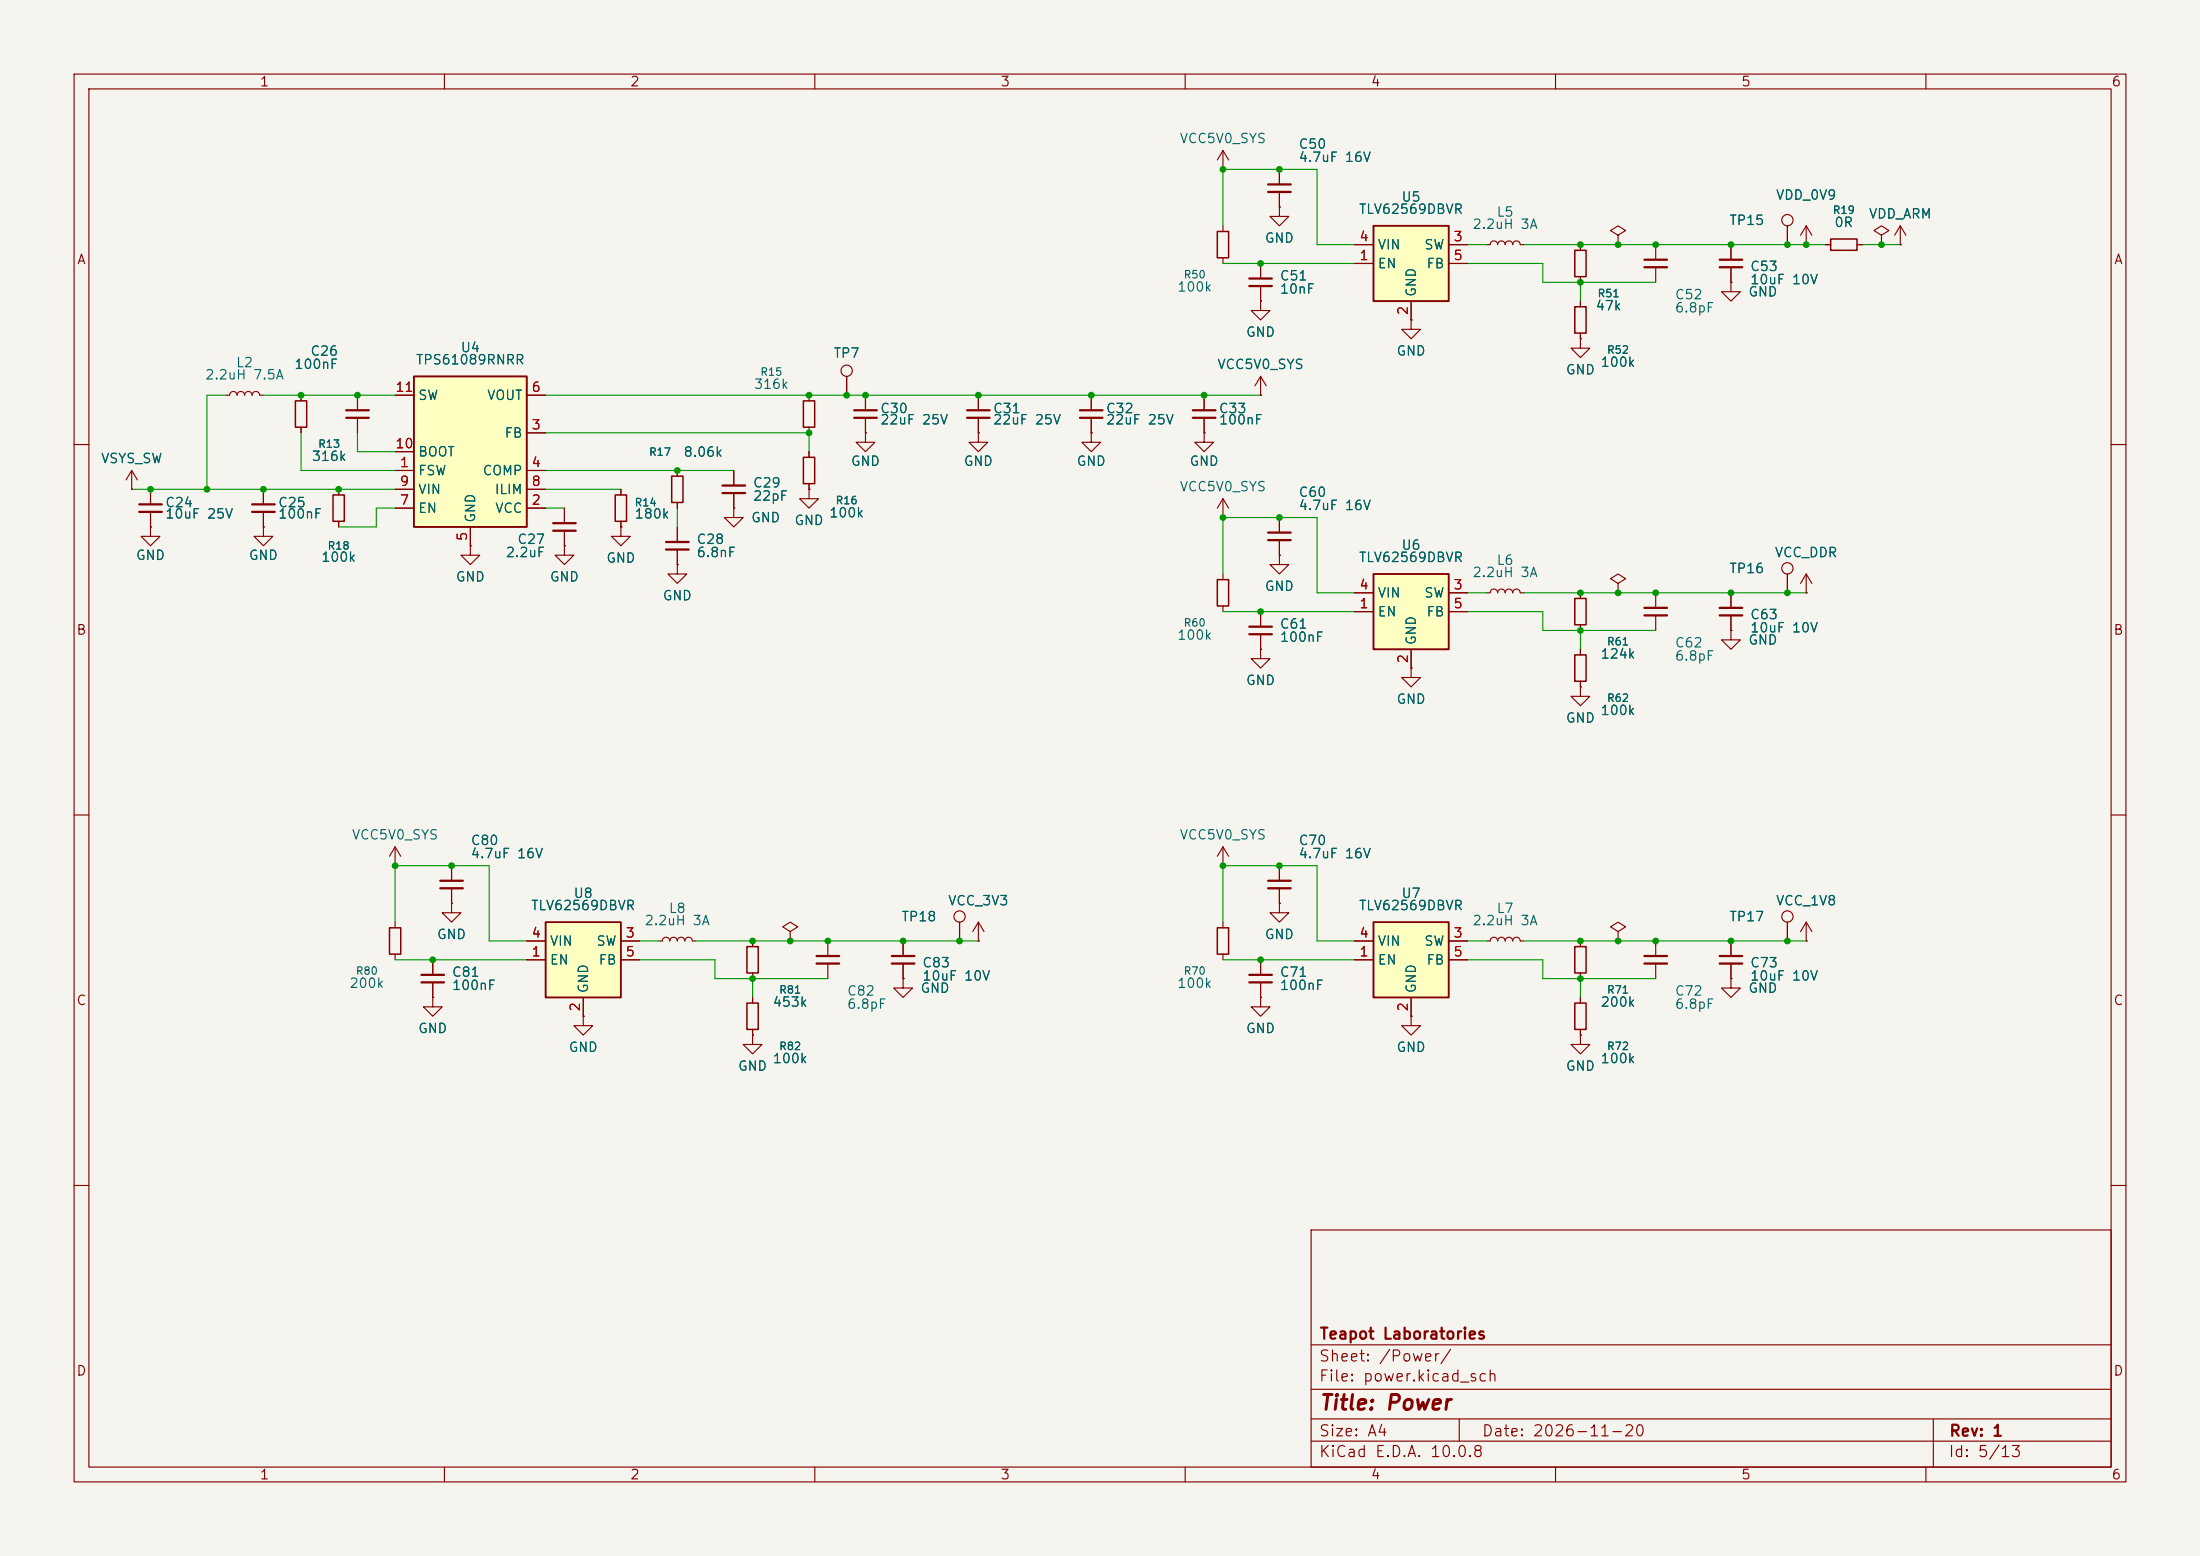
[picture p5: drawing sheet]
<svg xmlns="http://www.w3.org/2000/svg" width="297mm" height="210mm" viewBox="0 0 297 210" stroke-linecap="round" stroke-linejoin="round" font-family="sans-serif">
<path d="M0 0h297v210h-297z" fill="#f5f4ef" stroke="#f5f4ef" stroke-width=".14"/>
<g fill="none" stroke="#840000" stroke-width=".15">
<path d="M10 10h277v190h-277zM12 12h273v186h-273zM60 10v2M110 10v2M160 10v2M210 10v2M260 10v2M116.8 53.3v2.1M116.8 56.4v2M132.1 58.4v1.3h1.2l-1.2 1.3-1.3-1.3h1.3M132.1 58.4h.1M132.1 53.3v2.1"/>
<path d="M132.1 56.4v2M10 60h2M76.2 73.7v1.2h1.3l-1.3 1.3-1.3-1.3h1.3M76.2 73.7h.1M285 60h2M190.5 90.2v1.2h1.3l-1.3 1.3-1.3-1.3h1.3M190.5 90.2h.1M213.4 92.7v1.3h1.2l-1.2 1.3-1.3-1.3h1.3M213.4 92.7h.1M213.4 80v.8M213.4 84.3v.8M10 110h2"/>
<path d="M285 110h2M101.6 139.7v1.3h1.3l-1.3 1.2-1.3-1.2h1.3M101.6 139.7h.1M101.6 127v.8M101.6 131.3v.8M101.6 134.6v.8M101.6 138.9v.8M106.7 125.7l1-.6-1-.6-1 .6 1 .6v1.3M106.7 127h.1M190.5 137.2v1.2h1.3l-1.3 1.3-1.3-1.3h1.3M190.5 137.2h.1M200.7 127h.5a.51 .51 0 0 1 .5-.5 .51 .51 0 0 1 .5 .5 .51 .51 0 0 1 .5-.5 .51 .51 0 0 1 .5 .5 .51 .51 0 0 1 .5-.5 .51 .51 0 0 1 .5 .5 .51 .51 0 0 1 .5-.5 .51 .51 0 0 1 .5 .5h.5"/>
<path d="M10 160h2M177 166h108v32h-108zM285 160h2M60 198v2M110 198v2M160 198v2M177 194.5h108M177 191.5h108M177 187.5h108M177 181.5h108M197 191.5v3M210 198v2"/>
<path d="M260 198v2M261 191.5v6.5"/>
</g>
<path d="M212.6 80.8h1.5v3.5h-1.5zM100.8 135.4h1.6v3.5h-1.6zM100.8 127.8h1.6v3.5h-1.6z" fill="none" stroke="#840000" stroke-width=".2"/>
<path d="M115.3 55.4h3.1M115.3 56.4h3.1M130.6 55.4h3M130.6 56.4h3" fill="none" stroke="#840000" stroke-width=".3"/>
<path d="M185.4 124.5h10.2v10.1h-10.2z" fill="#ffffc2"/>
<path d="M185.4 124.5h10.2v10.1h-10.2z" fill="none" stroke="#840000" stroke-width=".25"/>
<g fill="none" stroke="#840000" stroke-width=".15">
<path d="M165.1 30.5v.7M165.1 34.8v.8M170.2 35.6v2M170.2 38.6v2M200.7 33h.5a.51 .51 0 0 1 .5-.5 .51 .51 0 0 1 .5 .5 .51 .51 0 0 1 .5-.5 .51 .51 0 0 1 .5 .5 .51 .51 0 0 1 .5-.5 .51 .51 0 0 1 .5 .5 .51 .51 0 0 1 .5-.5 .51 .51 0 0 1 .5 .5h.5M116.8 58.4v1.3h1.3l-1.3 1.3-1.2-1.3h1.2M116.8 58.4h.1M162.6 53.3v2.1M162.6 56.4v2M170.2 40.6v1.3h1.2l-1.2 1.3-1.3-1.3h1.3M170.2 40.6h.1M190.5 43.2v1.3h1.3l-1.3 1.2-1.3-1.2h1.3"/>
<path d="M190.5 43.2h.1M99.1 68.6v1.3h1.2l-1.2 1.2-1.3-1.2h1.3M99.1 68.6h.1M99.1 63.5v2M99.1 66.5v2.1M165.1 77.5v.7M218.4 78.7l1.1-.6-1.1-.6-1 .6 1 .6v1.3M165.1 81.8v.8M213.4 87.6v.8M213.4 91.9v.8M218.4 80h.1M233.7 85.1v1.3h1.2l-1.2 1.2-1.3-1.2h1.3"/>
<path d="M233.7 85.1h.1M78.7 137.2v1.2h1.3l-1.3 1.3-1.2-1.3h1.2M78.7 137.2h.1M182.9 129.5h2.5M182.9 127h2.5M190.5 134.6v2.6M195.6 129.5h2.5M195.6 127h2.5M213.4 139.7v1.3h1.2l-1.2 1.2-1.3-1.2h1.3M213.4 139.7h.1M213.4 134.6v.8M213.4 138.9v.8"/>
<path d="M218.4 125.7l1.1-.6-1.1-.6-1 .6 1 .6v1.3M218.4 127h.1M223.5 127v2M223.5 130v2.1M233.7 132.1v1.3h1.2l-1.2 1.2-1.3-1.2h1.3M233.7 132.1h.1M233.7 127v2M233.7 130v2.1M241.3 124.5v2.5M243.8 127h.1M243.8 124.5l-.7 1.2M243.8 124.5l.8 1.2"/>
<path d="M243.8 124.5v2.5"/>
<circle cx="241.3" cy="123.7" r=".76"/>
</g>
<path d="M164.3 31.2h1.6v3.6h-1.6zM164.3 78.2h1.6v3.6h-1.6zM212.6 88.4h1.5v3.5h-1.5zM212.6 135.4h1.5v3.5h-1.5z" fill="none" stroke="#840000" stroke-width=".2"/>
<path d="M168.7 37.6h3M168.7 38.6h3M161 55.4h3.1M161 56.4h3.1M97.5 65.5h3.1M97.5 66.5h3.1M222 129h3M222 130h3M232.2 129h3M232.2 130h3" fill="none" stroke="#840000" stroke-width=".3"/>
<path d="M185.4 30.5h10.2v10.1h-10.2z" fill="#ffffc2"/>
<path d="M185.4 30.5h10.2v10.1h-10.2z" fill="none" stroke="#840000" stroke-width=".25"/>
<g fill="none" stroke="#840000" stroke-width=".15">
<path d="M165.1 22.9h.1M165.1 20.3l-.8 1.3M165.1 20.3l.8 1.3M165.1 20.3v2.6M172.7 27.9v1.3h1.3l-1.3 1.3-1.3-1.3h1.3M172.7 27.9h.1M172.7 22.9v2M172.7 25.9v2M182.9 35.6h2.5M182.9 33h2.5M195.6 35.6h2.5M195.6 33h2.5"/>
<path d="M162.6 58.4v1.3h1.2l-1.2 1.3-1.3-1.3h1.3M162.6 58.4h.1M170.2 53.3h.1M170.2 50.8l-.8 1.3M170.2 50.8l.7 1.3M170.2 50.8v2.5M190.5 40.6v2.6M165.1 69.9h.1M165.1 67.3v2.6M165.1 67.3l-.8 1.3M165.1 67.3l.8 1.3M172.7 74.9v1.3h1.3l-1.3 1.3-1.3-1.3h1.3"/>
<path d="M172.7 74.9h.1M172.7 69.9v2M172.7 72.9v2M170.2 87.6v1.3h1.2l-1.2 1.3-1.3-1.3h1.3M170.2 87.6h.1M170.2 82.6v2M170.2 85.6v2M53.3 116.8h.1M53.3 114.3v2.5M53.3 114.3l-.7 1.3M53.3 114.3l.8 1.3M61 116.8v2.1"/>
<path d="M61 119.9v2M53.3 124.5v.7M53.3 128.8v.7M58.4 134.6v1.3h1.3l-1.3 1.3-1.3-1.3h1.3M58.4 134.6h.1M213.4 127v.8M213.4 131.3v.8"/>
</g>
<path d="M171.2 24.9h3M171.2 25.9h3M171.2 71.9h3M171.2 72.9h3M168.7 84.6h3M168.7 85.6h3M59.4 118.9h3.1M59.4 119.9h3.1" fill="none" stroke="#840000" stroke-width=".3"/>
<path d="M52.6 125.2h1.5v3.6h-1.5zM212.6 127.8h1.5v3.5h-1.5z" fill="none" stroke="#840000" stroke-width=".2"/>
<path d="M185.4 77.5h10.2v10.1h-10.2z" fill="#ffffc2"/>
<path d="M185.4 77.5h10.2v10.1h-10.2z" fill="none" stroke="#840000" stroke-width=".25"/>
<path d="M182.9 82.6h2.5M182.9 80h2.5M190.5 87.6v2.6M195.6 82.6h2.5M195.6 80h2.5M58.4 129.5v2.1M58.4 132.6v2M61 121.9v1.3h1.2l-1.2 1.3-1.3-1.3h1.3M61 121.9h.1M88.9 127h.5a.51 .51 0 0 1 .5-.5 .51 .51 0 0 1 .5 .5 .51 .51 0 0 1 .5-.5 .51 .51 0 0 1 .5 .5 .51 .51 0 0 1 .5-.5 .51 .51 0 0 1 .6 .5 .51 .51 0 0 1 .5-.5 .51 .51 0 0 1 .5 .5h.5" fill="none" stroke="#840000" stroke-width=".15"/>
<path d="M56.9 131.6h3M56.9 132.6h3" fill="none" stroke="#840000" stroke-width=".3"/>
<path d="M73.7 124.5h10.1v10.1h-10.1z" fill="#ffffc2"/>
<path d="M73.7 124.5h10.1v10.1h-10.1z" fill="none" stroke="#840000" stroke-width=".25"/>
<g fill="none" stroke="#840000" stroke-width=".15">
<path d="M30.5 53.3h.5a.51 .51 0 0 1 .5-.5 .51 .51 0 0 1 .5 .5 .51 .51 0 0 1 .5-.5 .51 .51 0 0 1 .5 .5 .51 .51 0 0 1 .5-.5 .51 .51 0 0 1 .5 .5 .51 .51 0 0 1 .5-.5 .51 .51 0 0 1 .6 .5h.5M40.6 53.3v.8M40.6 57.7v.7M48.3 53.3v2.1M48.3 56.4v2M17.8 66h.1M17.8 63.5l-.8 1.3M17.8 63.5l.7 1.3M17.8 63.5v2.5M20.3 71.1v1.3h1.3l-1.3 1.3-1.3-1.3h1.3M20.3 71.1h.1M20.3 66v2.1"/>
<path d="M20.3 69.1v2M35.6 71.1v1.3h1.2l-1.2 1.3-1.3-1.3h1.3M35.6 71.1h.1M35.6 66v2.1M35.6 69.1v2M45.7 66v.8M45.7 70.4v.7M83.8 71.1v1.3h1.3l-1.3 1.3-1.3-1.3h1.3M83.8 71.1h.1M83.8 66v.8M83.8 70.4v.7M91.4 76.2v1.3h1.3l-1.3 1.2-1.2-1.2h1.2"/>
<path d="M91.4 76.2h.1M91.4 63.5v.8M91.4 67.8v.8M91.4 71.1v2.1M91.4 74.2v2M200.7 80h.5a.51 .51 0 0 1 .5-.5 .51 .51 0 0 1 .5 .5 .51 .51 0 0 1 .5-.5 .51 .51 0 0 1 .5 .5 .51 .51 0 0 1 .5-.5 .51 .51 0 0 1 .5 .5 .51 .51 0 0 1 .5-.5 .51 .51 0 0 1 .5 .5h.5M223.5 80v2M223.5 83.1v2M165.1 116.8h.1M165.1 114.3v2.5M165.1 114.3l-.8 1.3M165.1 114.3l.8 1.3"/>
<path d="M71.1 129.5h2.6M71.1 127h2.6M78.7 134.6v2.6M83.8 129.5h2.6M83.8 127h2.6M121.9 132.1v1.3h1.3l-1.3 1.2-1.3-1.2h1.3M121.9 132.1h.1M121.9 127v2M121.9 130v2.1M129.5 124.5v2.5M132.1 127h.1M132.1 124.5l-.8 1.2"/>
<path d="M132.1 124.5l.7 1.2M132.1 124.5v2.5M165.1 124.5v.7M165.1 128.8v.7"/>
<circle cx="129.5" cy="123.7" r=".76"/>
</g>
<path d="M39.9 54.1h1.5v3.6h-1.5zM45 66.8h1.5v3.6h-1.5zM83.1 66.8h1.5v3.6h-1.5zM90.7 64.3h1.5v3.5h-1.5zM164.3 125.2h1.6v3.6h-1.6z" fill="none" stroke="#840000" stroke-width=".2"/>
<path d="M46.7 55.4h3.1M46.7 56.4h3.1M18.8 68.1h3M18.8 69.1h3M34 68.1h3.1M34 69.1h3.1M89.9 73.2h3.1M89.9 74.2h3.1M222 82h3M222 83.1h3M120.4 129h3M120.4 130h3" fill="none" stroke="#840000" stroke-width=".3"/>
<path d="M55.9 50.8h15.2v20.3h-15.2z" fill="#ffffc2"/>
<path d="M55.9 50.8h15.2v20.3h-15.2z" fill="none" stroke="#840000" stroke-width=".25"/>
<g fill="none" stroke="#840000" stroke-width=".15">
<path d="M170.2 35.6v2M170.2 38.6v2M172.7 27.9h.1M172.7 22.9v2M172.7 25.9v2M182.9 33h2.5M182.9 35.6h2.5M195.6 33h2.5M195.6 35.6h2.5M213.4 33v.8M213.4 37.3v.8M218.4 31.8l1.1-.7-1.1-.6-1 .6 1 .7v1.2"/>
<path d="M218.4 33h.1M223.5 33v2.1M223.5 36.1v2M233.7 38.1v1.3h1.2l-1.2 1.2-1.3-1.2h1.3M233.7 38.1h.1M233.7 33v2.1M233.7 36.1v2M241.3 30.5v2.5M243.8 33h.1M243.8 30.5v2.5M243.8 30.5l-.7 1.3M243.8 30.5l.8 1.3"/>
<path d="M246.4 33h.7M250.7 33h.8M254 31.8l1-.7-1-.6-1 .6 1 .7v1.2M254 33h.1M256.5 33h.1M256.5 30.5l-.7 1.3M256.5 30.5l.8 1.3M256.5 30.5v2.5M40.6 53.3v.8M40.6 57.7v.7M48.3 53.3v2.1M48.3 56.4v2"/>
<path d="M53.3 53.3h2.6M71.1 58.4h2.6M71.1 53.3h2.6M109.2 53.3v.8M109.2 57.7v.7M114.3 50.8v2.5M116.8 58.4h.1M116.8 53.3v2.1M116.8 56.4v2M132.1 58.4h.1M132.1 53.3v2.1M132.1 56.4v2"/>
<path d="M147.3 58.4v1.3h1.3l-1.3 1.3-1.3-1.3h1.3M147.3 58.4h.1M147.3 53.3v2.1M147.3 56.4v2M162.6 58.4h.1M162.6 53.3v2.1M162.6 56.4v2M170.2 40.6h.1M170.2 53.3h.1M190.5 43.2h.1M190.5 40.6v2.6M213.4 45.7v1.3h1.2l-1.2 1.3-1.3-1.3h1.3"/>
<path d="M213.4 45.7h.1M213.4 40.6v.8M213.4 45v.7M17.8 66h.1M20.3 71.1h.1M20.3 66v2.1M20.3 69.1v2M35.6 71.1h.1M35.6 66v2.1M35.6 69.1v2M45.7 66v.8M45.7 70.4v.7"/>
<path d="M53.3 63.5h2.6M53.3 68.6h2.6M53.3 66h2.6M53.3 61h2.6M63.5 73.7v1.2h1.3l-1.3 1.3-1.3-1.3h1.3M63.5 73.7h.1M63.5 71.1v2.6M71.1 63.5h2.6M71.1 68.6h2.6M71.1 66h2.6M76.2 73.7h.1M76.2 68.6v2"/>
<path d="M76.2 71.6v2.1M83.8 71.1h.1M83.8 66v.8M83.8 70.4v.7M91.4 76.2h.1M91.4 63.5v.8M91.4 67.8v.8M91.4 71.1v2.1M91.4 74.2v2M99.1 68.6h.1M99.1 63.5v2M99.1 66.5v2.1"/>
<path d="M109.2 66v1.3h1.3l-1.3 1.3-1.3-1.3h1.3M109.2 66h.1M109.2 61v.7M109.2 65.3v.7M172.7 74.9h.1M172.7 69.9v2M172.7 72.9v2M241.3 77.5v2.5M243.8 77.5l-.7 1.2M243.8 77.5l.8 1.2M243.8 77.5v2.5M170.2 87.6h.1"/>
<path d="M170.2 82.6v2M170.2 85.6v2M182.9 82.6h2.5M182.9 80h2.5M190.5 90.2h.1M190.5 87.6v2.6M195.6 82.6h2.5M195.6 80h2.5M213.4 92.7h.1M213.4 80v.8M213.4 84.3v.8M213.4 87.6v.8"/>
<path d="M213.4 91.9v.8M218.4 80h.1M233.7 85.1h.1M233.7 80v2M233.7 83.1v2M243.8 80h.1M61 116.8v2.1M61 119.9v2M172.7 116.8v2.1M172.7 119.9v2M58.4 134.6h.1M58.4 129.5v2.1"/>
<path d="M58.4 132.6v2M61 121.9h.1M71.1 129.5h2.6M71.1 127h2.6M78.7 137.2h.1M78.7 134.6v2.6M83.8 129.5h2.6M83.8 127h2.6M101.6 139.7h.1M101.6 127v.8M101.6 131.3v.8M101.6 134.6v.8"/>
<path d="M101.6 138.9v.8M106.7 127h.1M111.8 127v2M111.8 130v2.1M121.9 132.1h.1M121.9 127v2M121.9 130v2.1M129.5 124.5v2.5M132.1 127h.1M170.2 134.6v1.3h1.2l-1.2 1.3-1.3-1.3h1.3M170.2 134.6h.1M170.2 129.5v2.1"/>
<path d="M170.2 132.6v2M172.7 121.9v1.3h1.3l-1.3 1.3-1.3-1.3h1.3M172.7 121.9h.1M182.9 129.5h2.5M182.9 127h2.5M190.5 137.2h.1M190.5 134.6v2.6M195.6 129.5h2.5M195.6 127h2.5M213.4 139.7h.1M213.4 127v.8M213.4 131.3v.8"/>
<path d="M213.4 134.6v.8M213.4 138.9v.8M218.4 127h.1M233.7 132.1h.1M233.7 127v2M233.7 130v2.1M241.3 124.5v2.5M243.8 127h.1"/>
<circle cx="241.3" cy="29.7" r=".76"/>
<circle cx="114.3" cy="50" r=".76"/>
<circle cx="241.3" cy="76.7" r=".76"/>
</g>
<g fill="none" stroke="#840000" stroke-width=".3">
<path d="M222 35.1h3M222 36.1h3M232.2 35.1h3M232.2 36.1h3M145.8 55.4h3M145.8 56.4h3M74.7 70.6h3M74.7 71.6h3M232.2 82h3M232.2 83.1h3M171.2 118.9h3M171.2 119.9h3"/>
<path d="M110.2 129h3.1M110.2 130h3.1M168.7 131.6h3M168.7 132.6h3"/>
</g>
<path d="M212.6 33.8h1.5v3.5h-1.5zM247.1 32.3h3.6v1.5h-3.6zM108.5 54.1h1.5v3.6h-1.5zM212.6 41.4h1.5v3.6h-1.5zM108.5 61.7h1.5v3.6h-1.5z" fill="none" stroke="#840000" stroke-width=".2"/>
<g fill="none" stroke="#009600" stroke-width=".15">
<path d="M165.1 30.5v-7.6h12.7v10.1h5.1M165.1 35.6h17.8M198.1 35.6h10.2v2.5h15.2M198.1 33h2.6M205.7 33h40.7M213.4 38.1v2.5M251.5 33h5M30.5 53.3h-2.6v12.7M35.6 53.3h17.7M40.6 58.4v5.1h12.7M48.3 58.4v2.6h5M73.7 53.3h96.5"/>
<path d="M73.7 58.4h35.5v2.6M17.8 66h35.5M53.3 68.6h-2.5v2.5h-5.1M73.7 66h10.1M73.7 63.5h25.4M73.7 68.6h2.5M91.4 68.6v2.5M165.1 77.5v-7.6h12.7v10.1h5.1M165.1 82.6h17.8M198.1 80h2.6M198.1 82.6h10.2v2.5h15.2M205.7 80h38.1"/>
<path d="M213.4 85.1v2.5M53.3 124.5v-7.7h12.7v10.2h5.1M53.3 129.5h17.8M86.4 127h2.5M86.4 129.5h10.1v2.6h15.3M94 127h38.1M101.6 132.1v2.5M165.1 124.5v-7.7h12.7v10.2h5.1M165.1 129.5h17.8M198.1 127h2.6M198.1 129.5h10.2v2.6h15.2M205.7 127h38.1"/>
<path d="M213.4 132.1v2.5"/>
</g>
<g fill="#009600">
<circle cx="45.7" cy="66" r=".46"/>
<circle cx="48.3" cy="53.3" r=".46"/>
<circle cx="40.6" cy="53.3" r=".46"/>
<circle cx="91.4" cy="63.5" r=".46"/>
<circle cx="27.9" cy="66" r=".46"/>
<circle cx="20.3" cy="66" r=".46"/>
<circle cx="35.6" cy="66" r=".46"/>
<circle cx="243.8" cy="33" r=".46"/>
<circle cx="233.7" cy="33" r=".46"/>
<circle cx="241.3" cy="33" r=".46"/>
<circle cx="213.4" cy="38.1" r=".46"/>
<circle cx="223.5" cy="33" r=".46"/>
<circle cx="213.4" cy="33" r=".46"/>
<circle cx="218.4" cy="33" r=".46"/>
<circle cx="254" cy="33" r=".46"/>
<circle cx="241.3" cy="80" r=".46"/>
<circle cx="233.7" cy="80" r=".46"/>
<circle cx="223.5" cy="80" r=".46"/>
<circle cx="218.4" cy="127" r=".46"/>
<circle cx="213.4" cy="132.1" r=".46"/>
<circle cx="213.4" cy="127" r=".46"/>
<circle cx="223.5" cy="127" r=".46"/>
<circle cx="233.7" cy="127" r=".46"/>
<circle cx="241.3" cy="127" r=".46"/>
<circle cx="213.4" cy="80" r=".46"/>
<circle cx="218.4" cy="80" r=".46"/>
<circle cx="213.4" cy="85.1" r=".46"/>
<circle cx="106.7" cy="127" r=".46"/>
<circle cx="101.6" cy="127" r=".46"/>
<circle cx="101.6" cy="132.1" r=".46"/>
<circle cx="58.4" cy="129.5" r=".46"/>
<circle cx="53.3" cy="116.8" r=".46"/>
<circle cx="61" cy="116.8" r=".46"/>
<circle cx="172.7" cy="69.9" r=".46"/>
<circle cx="170.2" cy="82.6" r=".46"/>
<circle cx="172.7" cy="22.9" r=".46"/>
<circle cx="165.1" cy="22.9" r=".46"/>
<circle cx="170.2" cy="35.6" r=".46"/>
<circle cx="109.2" cy="58.4" r=".46"/>
<circle cx="109.2" cy="53.3" r=".46"/>
<circle cx="116.8" cy="53.3" r=".46"/>
<circle cx="114.3" cy="53.3" r=".46"/>
<circle cx="132.1" cy="53.3" r=".46"/>
<circle cx="147.3" cy="53.3" r=".46"/>
<circle cx="162.6" cy="53.3" r=".46"/>
<circle cx="165.1" cy="69.9" r=".46"/>
<circle cx="111.8" cy="127" r=".46"/>
<circle cx="121.9" cy="127" r=".46"/>
<circle cx="129.5" cy="127" r=".46"/>
<circle cx="170.2" cy="129.5" r=".46"/>
<circle cx="172.7" cy="116.8" r=".46"/>
<circle cx="165.1" cy="116.8" r=".46"/>
</g>
<text font-size="2" fill="#840000" x="178" y="190.8">Title: Power</text>
<g font-size="1.5" fill="#840000">
<text x="178" y="184.1">Sheet: /Power/</text>
<text x="178" y="181.1">Teapot Laboratories</text>
<text x="178" y="186.8">File: power.kicad_sch</text>
<text x="178" y="197">KiCad E.D.A. 10.0.8</text>
<text x="178" y="194.2">Size: A4</text>
<text x="200" y="194.2">Date: 2026-11-20</text>
<text x="263" y="197">Id: 5/13</text>
<text x="263" y="194.2">Rev: 1</text>
</g>
<g font-size="1.3" fill="#840000">
<text x="35" y="12">1</text>
<text x="85" y="12">2</text>
<text x="135" y="12">3</text>
<text x="185" y="12">4</text>
<text x="235" y="12">5</text>
<text x="285" y="12">6</text>
<text x="10.3" y="36">A</text>
<text x="285.3" y="36">A</text>
<text x="10.2" y="86">B</text>
<text x="285.2" y="86">B</text>
<text x="10.2" y="136">C</text>
<text x="285.2" y="136">C</text>
<text x="10.2" y="186">D</text>
<text x="285.2" y="186">D</text>
<text x="35" y="200">1</text>
<text x="85" y="200">2</text>
<text x="135" y="200">3</text>
<text x="185" y="200">4</text>
<text x="235" y="200">5</text>
<text x="285" y="200">6</text>
</g>
<g font-size="1.3" fill="#006464">
<text x="159.2" y="19.6">VCC5V0_SYS</text>
<text x="175.2" y="20.4">C50</text>
<text x="175.2" y="22.2">4.7uF 16V</text>
<text x="183.4" y="29.2">TLV62569DBVR</text>
<text x="189.1" y="27.5">U5</text>
<text x="202" y="29.6">L5</text>
<text x="239.7" y="27.3">VDD_0V9</text>
<text x="252.2" y="29.8">VDD_ARM</text>
<text x="170.7" y="33.1">GND</text>
<text x="185.9" y="34">VIN</text>
<text x="192.2" y="34">SW</text>
<text x="198.7" y="31.2">2.2uH 3A</text>
<text x="233.4" y="30.7">TP15</text>
<text x="247.6" y="31">0R</text>
<text x="158.8" y="39.7">100k</text>
<text x="172.7" y="38.2">C51</text>
<text x="172.7" y="40">10nF</text>
<text x="185.9" y="36.5">EN</text>
<text x="191.5" y="40.2" transform="rotate(-90 191.5 40.2)">GND</text>
<text x="192.5" y="36.5">FB</text>
<text x="226" y="40.7">C52</text>
<text x="235.9" y="40.3">GND</text>
<text x="236.2" y="36.9">C53</text>
<text x="236.2" y="38.7">10uF 10V</text>
<text x="62.1" y="47.9">U4</text>
<text x="168.1" y="45.8">GND</text>
<text x="215.3" y="42.2">47k</text>
<text x="226" y="42.5">6.8pF</text>
<text x="27.6" y="51.5">2.2uH 7.5A</text>
<text x="31.8" y="49.9">L2</text>
<text x="39.6" y="50.1">100nF</text>
<text x="41.8" y="48.3">C26</text>
<text x="56.1" y="49.5">TPS61089RNRR</text>
<text x="101.7" y="52.8">316k</text>
<text x="112.4" y="48.6">TP7</text>
<text x="164.2" y="50.1">VCC5V0_SYS</text>
<text x="188.4" y="48.3">GND</text>
<text x="211.3" y="50.9">GND</text>
<text x="216" y="49.8">100k</text>
<text x="56.4" y="54.3">SW</text>
<text x="65.7" y="54.3">VOUT</text>
<text x="68" y="59.4">FB</text>
<text x="118.7" y="56.1">C30</text>
<text x="118.7" y="57.6">22uF 25V</text>
<text x="134" y="56.1">C31</text>
<text x="134" y="57.6">22uF 25V</text>
<text x="149.2" y="56.1">C32</text>
<text x="149.2" y="57.6">22uF 25V</text>
<text x="164.5" y="56.1">C33</text>
<text x="164.5" y="57.6">100nF</text>
<text x="13.5" y="62.8">VSYS_SW</text>
<text x="42" y="62.5">316k</text>
<text x="56.4" y="64.5">FSW</text>
<text x="56.4" y="61.9">BOOT</text>
<text x="65.1" y="64.5">COMP</text>
<text x="92.2" y="62">8.06k</text>
<text x="114.8" y="63.2">GND</text>
<text x="130" y="63.2">GND</text>
<text x="145.3" y="63.2">GND</text>
<text x="160.5" y="63.2">GND</text>
<text x="22.2" y="68.8">C24</text>
<text x="22.2" y="70.3">10uF 25V</text>
<text x="37.5" y="68.8">C25</text>
<text x="37.5" y="70.3">100nF</text>
<text x="56.4" y="69.5">EN</text>
<text x="56.4" y="67">VIN</text>
<text x="64.5" y="70.6" transform="rotate(-90 64.5 70.6)">GND</text>
<text x="66.7" y="67">ILIM</text>
<text x="66.8" y="69.5">VCC</text>
<text x="85.6" y="70.3">180k</text>
<text x="101.3" y="70.8">GND</text>
<text x="101.6" y="66.1">C29</text>
<text x="101.6" y="67.9">22pF</text>
<text x="107.2" y="71.2">GND</text>
<text x="111.8" y="70.2">100k</text>
<text x="159.2" y="66.6">VCC5V0_SYS</text>
<text x="175.2" y="67.4">C60</text>
<text x="175.2" y="69.2">4.7uF 16V</text>
<text x="18.3" y="75.9">GND</text>
<text x="33.5" y="75.9">GND</text>
<text x="43.3" y="76.1">100k</text>
<text x="68.2" y="75.5">2.2uF</text>
<text x="69.8" y="73.7">C27</text>
<text x="81.8" y="76.3">GND</text>
<text x="93.9" y="73.7">C28</text>
<text x="93.9" y="75.5">6.8nF</text>
<text x="183.4" y="76.2">TLV62569DBVR</text>
<text x="189.1" y="74.5">U6</text>
<text x="202" y="76.6">L6</text>
<text x="233.4" y="77.7">TP16</text>
<text x="239.5" y="75.5">VCC_DDR</text>
<text x="61.4" y="78.8">GND</text>
<text x="74.1" y="78.8">GND</text>
<text x="89.4" y="81.3">GND</text>
<text x="170.7" y="80.1">GND</text>
<text x="185.9" y="83.5">EN</text>
<text x="185.9" y="81">VIN</text>
<text x="192.2" y="81">SW</text>
<text x="192.5" y="83.5">FB</text>
<text x="198.7" y="78.2">2.2uH 3A</text>
<text x="236.2" y="83.9">C63</text>
<text x="158.8" y="86.7">100k</text>
<text x="172.7" y="85.2">C61</text>
<text x="172.7" y="86.9">100nF</text>
<text x="191.5" y="87.1" transform="rotate(-90 191.5 87.1)">GND</text>
<text x="216" y="89.2">124k</text>
<text x="226" y="87.7">C62</text>
<text x="226" y="89.5">6.8pF</text>
<text x="235.9" y="87.3">GND</text>
<text x="236.2" y="85.7">10uF 10V</text>
<text x="168.1" y="92.8">GND</text>
<text x="188.4" y="95.3">GND</text>
<text x="211.3" y="97.9">GND</text>
<text x="216" y="96.8">100k</text>
<text x="47.4" y="113.6">VCC5V0_SYS</text>
<text x="159.2" y="113.6">VCC5V0_SYS</text>
<text x="63.5" y="114.4">C80</text>
<text x="63.5" y="116.2">4.7uF 16V</text>
<text x="175.2" y="114.4">C70</text>
<text x="175.2" y="116.2">4.7uF 16V</text>
<text x="71.6" y="123.2">TLV62569DBVR</text>
<text x="77.3" y="121.5">U8</text>
<text x="86.9" y="125.2">2.2uH 3A</text>
<text x="90.2" y="123.5">L8</text>
<text x="121.6" y="124.7">TP18</text>
<text x="127.9" y="122.5">VCC_3V3</text>
<text x="183.4" y="123.2">TLV62569DBVR</text>
<text x="189.1" y="121.5">U7</text>
<text x="198.7" y="125.2">2.2uH 3A</text>
<text x="202" y="123.5">L7</text>
<text x="233.4" y="124.7">TP17</text>
<text x="239.7" y="122.5">VCC_1V8</text>
<text x="58.9" y="127.1">GND</text>
<text x="74.1" y="130.5">EN</text>
<text x="74.1" y="128">VIN</text>
<text x="80.4" y="128">SW</text>
<text x="80.7" y="130.5">FB</text>
<text x="124.4" y="130.9">C83</text>
<text x="170.7" y="127.1">GND</text>
<text x="185.9" y="130.5">EN</text>
<text x="185.9" y="128">VIN</text>
<text x="192.2" y="128">SW</text>
<text x="192.5" y="130.5">FB</text>
<text x="236.2" y="130.9">C73</text>
<text x="47.1" y="133.7">200k</text>
<text x="60.9" y="132.2">C81</text>
<text x="60.9" y="133.9">100nF</text>
<text x="79.7" y="134.1" transform="rotate(-90 79.7 134.1)">GND</text>
<text x="104.2" y="136.2">453k</text>
<text x="114.3" y="134.7">C82</text>
<text x="114.3" y="136.5">6.8pF</text>
<text x="124.2" y="134.3">GND</text>
<text x="124.4" y="132.7">10uF 10V</text>
<text x="158.8" y="133.7">100k</text>
<text x="172.7" y="132.2">C71</text>
<text x="172.7" y="133.9">100nF</text>
<text x="191.5" y="134.1" transform="rotate(-90 191.5 134.1)">GND</text>
<text x="216" y="136.2">200k</text>
<text x="226" y="134.7">C72</text>
<text x="226" y="136.5">6.8pF</text>
<text x="235.9" y="134.3">GND</text>
<text x="236.2" y="132.7">10uF 10V</text>
<text x="56.4" y="139.8">GND</text>
<text x="76.7" y="142.3">GND</text>
<text x="104.2" y="143.8">100k</text>
<text x="168.1" y="139.8">GND</text>
<text x="188.4" y="142.3">GND</text>
<text x="216" y="143.8">100k</text>
<text x="99.5" y="144.8">GND</text>
<text x="211.3" y="144.8">GND</text>
</g>
<g font-size="1.3" fill="#a90000">
<text x="183.4" y="35.4">1</text>
<text x="183.4" y="32.9">4</text>
<text x="196.1" y="32.9">3</text>
<text x="196.1" y="35.4">5</text>
<text x="190.4" y="42.6" transform="rotate(-90 190.4 42.6)">2</text>
<text x="53.3" y="53.2">11</text>
<text x="71.7" y="53.2">6</text>
<text x="71.7" y="58.3">3</text>
<text x="53.3" y="60.8">10</text>
<text x="53.9" y="63.4">1</text>
<text x="53.9" y="65.9">9</text>
<text x="71.7" y="63.4">4</text>
<text x="71.7" y="65.9">8</text>
<text x="53.9" y="68.4">7</text>
<text x="71.7" y="68.4">2</text>
<text x="63.4" y="73.1" transform="rotate(-90 63.4 73.1)">5</text>
<text x="183.4" y="82.4">1</text>
<text x="183.4" y="79.9">4</text>
<text x="196.1" y="79.9">3</text>
<text x="196.1" y="82.4">5</text>
<text x="190.4" y="89.6" transform="rotate(-90 190.4 89.6)">2</text>
<text x="71.7" y="129.4">1</text>
<text x="71.7" y="126.9">4</text>
<text x="84.4" y="126.9">3</text>
<text x="84.4" y="129.4">5</text>
<text x="183.4" y="129.4">1</text>
<text x="183.4" y="126.9">4</text>
<text x="196.1" y="126.9">3</text>
<text x="196.1" y="129.4">5</text>
<text x="78.6" y="136.6" transform="rotate(-90 78.6 136.6)">2</text>
<text x="190.4" y="136.6" transform="rotate(-90 190.4 136.6)">2</text>
</g>
<g font-size="1" fill="#006464">
<text x="247.3" y="29.1">R19</text>
<text x="159.7" y="37.8">R50</text>
<text x="215.6" y="40.4">R51</text>
<text x="216.9" y="48">R52</text>
<text x="102.6" y="51">R15</text>
<text x="42.9" y="60.7">R13</text>
<text x="87.5" y="61.8">R17</text>
<text x="85.6" y="68.6">R14</text>
<text x="112.7" y="68.3">R16</text>
<text x="44.1" y="74.4">R18</text>
<text x="159.7" y="84.8">R60</text>
<text x="216.9" y="87.4">R61</text>
<text x="216.9" y="95">R62</text>
<text x="48" y="131.8">R80</text>
<text x="159.7" y="131.8">R70</text>
<text x="105.1" y="134.3">R81</text>
<text x="216.9" y="134.3">R71</text>
<text x="105.1" y="142">R82</text>
<text x="216.9" y="142">R72</text>
</g>
</svg>
